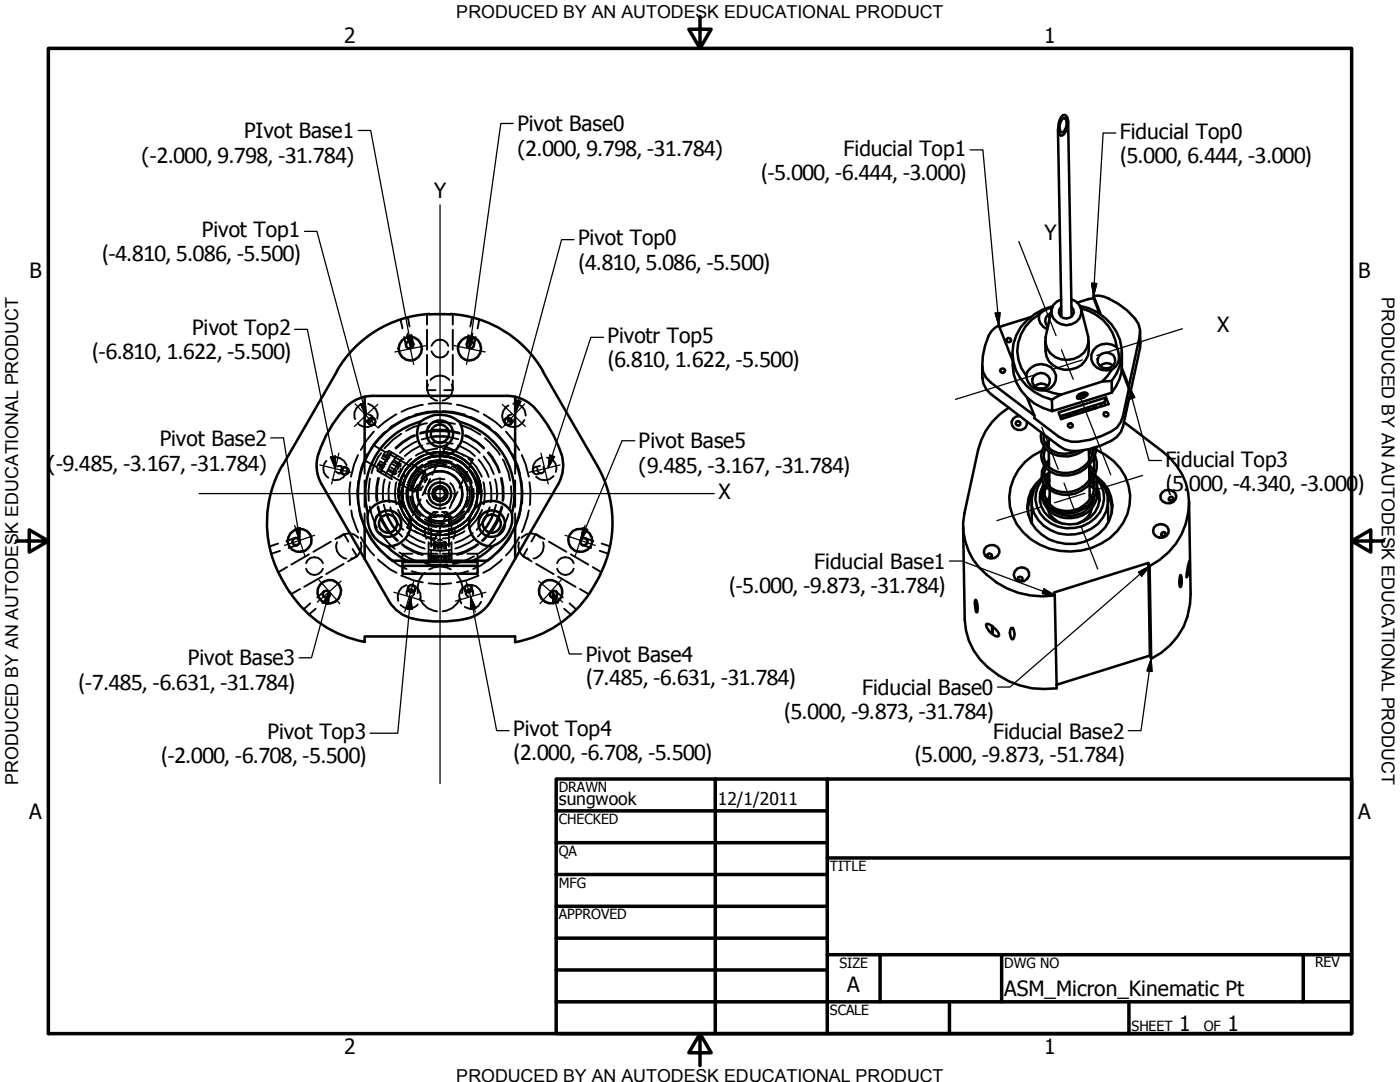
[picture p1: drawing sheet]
<svg xmlns="http://www.w3.org/2000/svg" width="279mm" height="216mm" viewBox="0 0 279 216" stroke-linecap="round" stroke-linejoin="round" font-family="sans-serif">
<!-- layer: Hidden (ANSI) -->
<g fill="none" stroke="#000" stroke-width=".38">
<path d="M79.9 63.8l.4 1.7M80.6 67.2l.4 1.8M81.4 63.4l.3 1.8M82.1 66.9l.4 1.7M85.2 75.9v2h1.7M85.2 62.7v2.1M85.2 65.8v4M85.2 70.8v4.1M85.4 76.7a2.49 2.49 0 0 0 1.8 3.2M85.9 75.8a2.42 2.42 0 0 1 3.8 0M86.1 69a1.75 1.75 0 0 1 1.7-1.2 1.75 1.75 0 0 1 1.7 1.2M86.1 70.1a1.75 1.75 0 0 0 1.7 1.3 1.75 1.75 0 0 0 1.7-1.3"/>
<path d="M87.7 62.6h.1M87.8 62.6h.1M90.2 76.7a2.38 2.38 0 0 1-1.9 3.2M90.4 75.9v2h-1.8M90.4 62.7v2.1M90.4 65.8v4M90.4 70.8v4.1M93.5 66.9l-.3 1.7M94.2 63.4l-.3 1.8M94.9 67.2l-.3 1.8M95.6 63.8l-.3 1.7M65.2 91.9a2.16 2.16 0 0 0 .3 3.4"/>
<path d="M66 91.4a2.44 2.44 0 0 1 3.2 1.4M67.1 94.1l.5 .3 .5-.2M67.3 93.1l.2-.1h.5l.3 .4M67.5 94.4l.4 .1M67.8 93h.4M68.3 94.6l.3 .1M68.6 93.2h.4M69.2 93.8a2.16 2.16 0 0 1-2.8 1.9M69.9 96.2l-.2 1.7 .1 2.9M71.4 90.8l-.7 1.8-.7 2.5M71.5 95.9l-.2 2.1 .1 2.5M72.5 80.6a2.26 2.26 0 0 0-1.6 3"/>
<path d="M72.8 91.9v2.7M72.8 95.9v5.3M72.8 91.9l2.1 1.2M72.9 83.4l-.1 .2 .2 .3 .5 .3M73 83.9l.2 .3M73.3 90.6l-1.1 2.4-.4 1.8M73.5 80.6a2.47 2.47 0 0 1 1.8 3M73.5 84.4l.2 .2M73.6 82.7l.5 .2 .2 .5M73.9 95.5l-.4 2.5 .1 1.9M74.1 82.9l.3 .2M74.5 83.4l.2 .2"/>
<path d="M74.5 88.8l2.1 1.2M74.6 86.1l-1.5 1.8-1.1 1.9M74.8 84.4a2.13 2.13 0 0 1-3.4 .1M75.3 93.7l.1 .3M75.4 94l2.8 1.6M75.4 95.4l-.3 1.8v2.1l.1 .7M75.4 92.7l1.1 .6M75.6 92.5l1.1 .6M75.6 95.4l-.3 1.7-.1 2.1 .2 .7M75.8 92.2l-.6 1v.2M75.8 92l1.2 .6M75.9 93.7l4.2 2.4"/>
<path d="M76.1 90.4l-.7 .8-1 2.2-.2 1M76.1 92.6l-.7 1.4M76.2 91.4l1.1 .6M76.5 90.9l1 .7M76.6 90.7l1.1 .6M76.8 95.6l-.3 1v3.1M76.9 86.2l-.6 .5-1.7 1.9-.6 1M77.2 90.2h-.4l-.5 1M77.6 94l1.1 .6M77.7 90l-.8 1.3M77.7 90l-.3 .1M77.7 90l2.8 1.6"/>
<path d="M77.7 90.6l4.2 2.4M77.8 96.2l-.3 1.5 .2 2.5M77.8 93.7l1.1 .7M78 93.3l1.1 .6M78.1 90.2l-1.8 2.9-.5 1.1M78.2 90.4l-.7 .9-1 1.9-.5 1.1M78.4 92.6l1.1 .7M78.6 92.2l1.2 .6 .1-.3v.5M78.8 91.9l1.1 .7M79.1 91.1l-1.2 1.7-.9 1.8M79.1 94l-.3 .4M79.1 82.7l-2.3 1.5-1.4 1.1"/>
<path d="M79.1 96.2a7.9 7.9 0 0 0 0 4.4M79.1 94.4l-.4 .3v-.1M79.6 97.5a8.4 8.4 0 0 0 .4 3.8M79.6 93l-.3 .7M79.6 99.9a7.9 7.9 0 0 0 1.6 3.5M79.6 97l-.1 1.9M79.6 97l.7-2.1a7.8 7.8 0 0 0-.7 4.4M79.7 96.8a7.4 7.4 0 0 0 .3 4.4M79.7 96.5l2.8 1.6M79.8 98.4l-.3 .1 .3 .1M79.9 95.9a7.5 7.5 0 0 0 0 5.1M79.9 93.5v.5l-.4 .2"/>
<path d="M80 98.4l.3 .1M80.1 91.7l-.7 .9-.9 1.6-.4 1M80.1 86.6l-1.6 1.1-1.8 1.8M80.1 97.9l.2 3.1-.4-1.1M80.3 98.5l-.3 .1M80.3 99l.2 1.4 .7 1.6 .8 1.3M80.3 99.3a7.3 7.3 0 0 0 1.8 4.1M80.3 97.6a7 7 0 0 0 .5 3.5M80.4 94.7l.2 .2M80.4 94.7h.2M80.4 94.7l-.6 1.9M80.4 97.3l-.1 1.4 .2 1.7 .5 1.1"/>
<path d="M80.4 94.8l-.8 2.2M80.4 94.9a6.8 6.8 0 0 0-.8 4.5M80.5 94.7l-.1 .3a7.1 7.1 0 0 0-.6 3.9M80.6 96.1a7.4 7.4 0 0 0 0 4.7 7.4 7.4 0 0 1 0-4.7zM80.7 95.9a7.8 7.8 0 0 0-.2 4.6M80.9 94.9l.2 .2-.3-.1M81.1 95.1l1-1.5a6.8 6.8 0 0 0-1.7 4.3M81.1 95.1l-.6 1.6M81.2 97.6a6.3 6.3 0 0 0 1 4.6M81.2 95.1a6.6 6.6 0 0 0-.7 4.6M81.2 94.9l-.6 1.3-.2 .9M81.2 96.7l2.1 1.2"/>
<path d="M81.5 93.1l-1.1 1.6M81.6 93a7.5 7.5 0 0 1 2.9-2.1l-1.3 .7-1.3 1-1 1.3zM81.7 83.2l-1.2 .6-2.7 1.6M81.9 99.1a5.9 5.9 0 0 0 2 3.9M81.9 93.9a6.7 6.7 0 0 0-1.6 4.2M82 92.5l2.8 1.7M82.1 91.6a7.2 7.2 0 0 0-2.6 3.5M82.2 99.1a5.3 5.3 0 0 0 2.3 3.9M82.3 99.1a5.1 5.1 0 0 0 2.3 3.8M82.3 98.2a4.7 4.7 0 0 0 1.6 4.2M82.4 93.1a7.8 7.8 0 0 0-2.1 3.7M82.5 92.1a8.4 8.4 0 0 0-2.6 3.7"/>
<path d="M82.8 87l-.7 .2-1.8 1.2-1.3 1.1M82.8 86.8l-.7 .3-1.8 1.1-1.4 1.1M83 93.7l2.1 1.2M83.1 92.6a6.3 6.3 0 0 0-2.5 3.6M83.1 98l-.6 .1M83.2 88.1l-1 .4-1.7 1.2-.7 .7M83.3 96.8l-.8 1.3M83.6 96.8a4.3 4.3 0 0 0 .5 4.3M83.8 94a5.5 5.5 0 0 0-1.9 3.9M83.9 99.6l-1.5 3.3M83.9 97.7l-.4 .2M83.9 97.2v.5"/>
<path d="M84.1 91.1a7.5 7.5 0 0 0-3.6 3.6M84.1 91.1a8.7 8.7 0 0 0-3.2 2.8M84.3 88.9l-.7 .2-1.6 .9-1.2 1M84.3 92.7a6.5 6.5 0 0 0-2.9 3.7M84.3 91v.1a8.3 8.3 0 0 0-3.2 2.7M84.4 80.8l-3.1 .8-1.2 .6M84.4 91.8a7.2 7.2 0 0 0-3.3 3.3M84.4 97l-.5 .7M84.4 96l-.5 .3v.5M84.5 95.5a4.4 4.4 0 0 0-1 4.2M84.5 91.8h-.2a7.4 7.4 0 0 0-3.1 3.1M84.5 94a5.3 5.3 0 0 0-2.3 3.9"/>
<path d="M84.5 90.9a8 8 0 0 0-3.5 2.9M84.6 94a5.1 5.1 0 0 0-2.3 3.9M84.8 94.2l-.7 1.2M84.8 94.2l.2 .4M85.1 95.1l.1 .5M85.2 99.8a2.9 2.9 0 0 0 3.7 1.5M85.2 84.5l-2.7 .7-1.5 .8M85.2 95.6l-.4 .7M85.2 95.6l-.4 .2M85.3 93.6a5.1 5.1 0 0 0-2.8 3.5M85.4 92.2a6.5 6.5 0 0 1 4.8 0M85.5 91.4l-1.4 .5-1.4 1.1-1 1.1"/>
<path d="M85.5 91.3a7.4 7.4 0 0 0-3.7 2.7M85.5 80.6l1-.1 3.5 .1M85.5 93.5a5.3 5.3 0 0 1 4.5 0M85.5 93.4a5.3 5.3 0 0 1 4.5 0M85.6 90.5a8.9 8.9 0 0 1 4.6 .1M85.8 91.2a6.7 6.7 0 0 0-3.1 1.8M85.9 95.6l-1.6 3.2M86 86l-2.2 .6M86.1 85.9l-2.2 .5M86.1 87.2l-2 .5M86.3 84.3l.8-.1 2.4 .1 1.3 .3M86.4 93.2a5.5 5.5 0 0 1 4.4 .7"/>
<path d="M86.6 91.1a7.5 7.5 0 0 1 7.9 4M86.7 91.1a7.1 7.1 0 0 0-4.1 1.9M87.2 88.2l-2 .3M87.2 82l-1.9 .2-2.6 .6M87.2 89.5a7.7 7.7 0 0 0-4.2 1.4M87.2 91.1a7.4 7.4 0 0 0-4.3 1.7M87.2 90.9a7.5 7.5 0 0 0-4 1.5M87.7 90.2a8 8 0 0 0-4.3 1.2M87.7 90.7l.1 .2 .1-.2M87.8 91a7.1 7.1 0 0 1 4.3 1.3M87.8 90.2l2.6 .4-1.9-.4M87.8 90.2h-1a8.6 8.6 0 0 0-4.6 2.2"/>
<path d="M87.8 90.9l-2.3 .4M87.8 90.9l1.5 .2 .8 .3zM87.8 90.2l-.1 .2M87.8 90.2l.1 .2M87.8 90.2l-2.6 .4M87.8 90.9l-2.3 .5M87.8 90.9l-1.5 .2-.8 .3M87.8 90.2l2.3 .4M87.8 90.2l-2.3 .4M87.8 91.5l-1.6 3.2M88.1 90.9a6.4 6.4 0 0 0-4.2 1.1M88.2 94a4.6 4.6 0 0 0-4 1.8"/>
<path d="M88.3 90.9a7.6 7.6 0 0 1 4 1.6M88.3 90.7l.1 .3 .1-.3M88.4 82l2 .2 2.4 .6M88.4 89.5a7.8 7.8 0 0 1 4.2 1.4M88.4 91.1a6.9 6.9 0 0 1 4.2 1.7M88.4 88.2l2 .3M88.5 90.2l-.2 .2M88.5 90.2v.3M88.5 90.2l-2 .1M88.7 95.6a2.92 2.92 0 0 0-3.9 2.9M88.8 90.2l1.6 .4 1.4 .6 1.1 .7M89.1 92.6a5.8 5.8 0 0 0-4.3 .7"/>
<path d="M89.2 91.1l1.4 .3 1.5 .7 1 .9M89.3 94.2a4.3 4.3 0 0 1 2.9 3.3M89.5 85.9l2.2 .5M89.5 90.4a7.2 7.2 0 0 0-4.3 .3M89.5 87.2l1.9 .4M89.5 86l2.3 .6M89.6 94.4a4.2 4.2 0 0 0-4.3 .4M89.6 90.4a8.3 8.3 0 0 0-4.3 .2M89.9 96.4a2.76 2.76 0 0 1 .2 3.9M90.1 91.3a8.1 8.1 0 0 0-3.5-.2 7.6 7.6 0 0 1 4.5 .6M90.2 93a5.6 5.6 0 0 1 3.1 3.1M90.5 90.7a8.1 8.1 0 0 1 3.5 2.5"/>
<path d="M90.6 95a4.2 4.2 0 0 1 1.6 3.9M90.6 90.7h.1a9.1 9.1 0 0 1 3.4 2.5M90.9 91.6a7.9 7.9 0 0 1 2.8 2.3M91.1 94a5.2 5.2 0 0 1 2.2 3.9M91.1 94a5.3 5.3 0 0 1 2.2 3.9M91.1 90.1l-2.1-1-.8 1.6M91.2 80.8l3 .8 1.3 .6M91.2 90.9l1.2 .7 1.3 1 1 1.3M91.2 92.7a6 6 0 0 1 3 3.7M91.2 91a6.5 6.5 0 0 1 3.1 2.3M91.2 90.9a7.8 7.8 0 0 1 3.5 3M91.3 98.2l-1.6 3.2"/>
<path d="M91.4 88.9l2.2 1.1 1.2 1M91.6 91.1a8.3 8.3 0 0 1 3.6 3.6M91.7 94.6a4.9 4.9 0 0 1 1.6 4.1M91.9 84.8l2.1 .8 1.9 1.1M92.1 92.3a6.8 6.8 0 0 1 2.8 3.6M92.2 92.4l1.1 1 1 1.3 .6 1.4M92.2 90.6l2.2 1.1-.8 1.6M92.3 98.6a4.2 4.2 0 0 1-2.2 3.8M92.4 88.1l.9 .4 1.8 1.2 .7 .7M92.8 87l.7 .2 1.7 1.1 1.4 1.2M92.8 86.8l2.5 1.4 1.3 1.1M93 93.1l1.4 1.8"/>
<path d="M93.1 99.9a4.7 4.7 0 0 1-2.8 3.5M93.1 93.2l.6 .6 .7 1.1M93.2 94.1l-1.5 3.2M93.3 99.1a5.2 5.2 0 0 1-2.2 3.8M93.3 99.1a5.3 5.3 0 0 1-2.2 3.9M93.5 91.6a7.9 7.9 0 0 1 2.6 3.5M93.5 93.6a7.3 7.3 0 0 1 1.7 4.3M93.6 97.2a5.1 5.1 0 0 1-.5 4M93.7 92.7l1.4 1.8M93.9 93.8a7.8 7.8 0 0 1 1.7 3.9M93.9 83.2l1.3 .6 2.7 1.6M94.2 94.6l.8 1.5"/>
<path d="M94.4 94.9l.2 .4M94.5 97.5a6.7 6.7 0 0 1-1.1 4.7M94.7 94.1a7.5 7.5 0 0 1 1.1 4.2M94.7 94l.7 1.1 .3 .8M94.8 95.8l.2 .3h.2M94.9 94.2l.8 1.7M94.9 96.1l.3 .9 .1 1.5M94.9 96.1a7.4 7.4 0 0 1 0 4.7l.3-.9 .1-1.4M95 96.1l.3 1.4v.9M95.2 97.3a7.1 7.1 0 0 1-.8 4.6M95.2 97a7.1 7.1 0 0 1-.5 4.5M95.2 96.1h-.2"/>
<path d="M95.2 99l-.1 1.4-.7 1.6-.9 1.3M95.2 99.6a7.1 7.1 0 0 1-1.9 4M95.2 94.9a7.4 7.4 0 0 1 .8 4.5 7.6 7.6 0 0 0-.7-4.5M95.3 98.5l.3 .1M95.5 91.7l1.7 2.5 .3 1M95.6 98.4l-.3 .1M95.6 95.9a7.5 7.5 0 0 1 0 5.1M95.7 95.9l-.2 .2M95.7 95.9l.4 2.2M95.7 95.9l-.3 .1M95.9 98.4l.2 .1-.2 .1M96.1 99.3l-.8 2.8-.8 1.3"/>
<path d="M96.5 96.2a8.8 8.8 0 0 1 0 4.4M96.5 82.7l2.4 1.5 1.2 1.1M96.5 91.1l1.2 1.7 .9 1.8M96.8 87.4l1 .9 1.6 1.8 .4 .6M97.3 90.4l1.9 2.7 .4 1.2M97.5 90.2l.8 1 1 1.8 .5 1.2M97.8 96.2l.2 1.5-.1 2.5M98.7 86.2l.6 .5 2.4 2.9M98.8 95.6l.3 1 .2 2.1-.2 1M99.9 95.4l.4 1.7v2.8M100.1 95.4l.4 1.7v2.2l-.1 .6M100.3 91.7l1.2 2.6 .3 1.6"/>
<path d="M101 86.1l1.5 1.8 1.1 1.9M101.1 83.4l-.3 .2M101.5 80.9a2.26 2.26 0 0 0-.9 3.3M101.5 82.9l-.2 .2M102 97l.1 1.9-.4 2.6M102 82.7l-.5 .2-.2 .5M102.2 84.4l-.3 .2M102.2 90.6l1.2 2.4 .4 1.8M102.4 80.6a2.2 2.2 0 0 1 2.5 2.3M102.6 83.9l-.2 .3M102.7 83.4l-.1 .5-.4 .3M102.8 91.9v2.7"/>
<path d="M102.8 95.9v5.3M104.1 95.9l.2 2.1-.1 2.5M104.1 90.8l.8 1.8 .6 2.5M104.6 83.8a2.32 2.32 0 0 1-3.3 1.1M105.7 96.2l.2 1.7-.2 2.9M107.2 93.1l-.3 .1M107.3 93.5v.5l.3 .4h.5M107.3 93.2h-.6l-.3 .4-.1 .5 .3 .4 .5 .2 .5-.3M107.5 94.6h-.2M107.8 93h-.4M108.1 91.3a2.27 2.27 0 0 0-1.6 3M108.1 94.4l-.3 .1"/>
<path d="M108.5 93.2l.1 .5-.1 .5-.4 .2M109.2 91.3a2.09 2.09 0 0 1 1.7 2.9M110.5 95a2.38 2.38 0 0 1-3.5 .1M55.5 108.5l-1.7 .5M55.9 109.9l-1.7 .6M56.7 116.3v.1M56.8 116.5h.1M57.3 113.2l-1.7 1M58.8 107.4l-1.7 .5M59.3 108.8l-1.7 .5M59.9 117.5l-1.8 1.1M61.1 112.4a1.78 1.78 0 0 1 1.7-1.2 1.78 1.78 0 0 1 1.7 1.2"/>
<path d="M61.1 113.5a1.75 1.75 0 0 0 1.7 1.2 1.75 1.75 0 0 0 1.7-1.2M61.7 110.6l-3.5 2M64.3 115.1l-3.6 2M64.6 118l-1.3 1.2M65.6 119.1l-1.3 1.2M66 108.1l-3.5 2M66.9 107.6l1.7-1 .9 1.5M67.2 108.2a2.38 2.38 0 0 0 1.9 3.2M67.8 107.3a2.42 2.42 0 0 1 3.7 0M68.6 112.5l-3.5 2.1M70.1 101.9l.2 1.2 1.2 3.1M70.4 109.5l.8 1.5-1.7 1"/>
<path d="M71.6 101.6l.3 1.5 1.2 2.8M72 107.2l1.9 2.8 .8 .8M72 108.2a2.47 2.47 0 0 1-1.9 3.2M72.8 102.4v2.7M73.7 106.9l.4 .8 2.4 2.7M73.8 101.1l.4 1.6 1 2.6M75.4 101.2l.6 2.2M75.4 111.6l2.5 2 1.2 .7M75.5 101l.6 2.3M75.8 106.2l2 2.4 1 .9M76.6 100.7l.6 2M77.3 111.2l2.3 1.6 1.6 .7"/>
<path d="M77.7 106.2l1.5 1.7M77.9 106.2l1.5 1.7M77.9 101.2l.7 1.9M78.9 105.6l1.4 1.5M79.2 104.1l1.3 1.6M79.4 101.7a8.3 8.3 0 0 0 2.6 3.6M79.7 110.2l2 1.2 2.1 .8M79.8 100.5a7.9 7.9 0 0 0 2.2 4 7.8 7.8 0 0 1-2.2-4M80.1 114.9l2.5 .9 1.8 .4M80.2 108.6l.6 .6 1.8 1 1.7 .5M80.3 108.6l2.4 1.4 1.7 .6M80.3 111.6v.5"/>
<path d="M80.4 102.2l1.1 1.7M80.7 100.8l.6 1.4 1 1.4 1.1 1M81 101.6a6.9 6.9 0 0 0 2.9 3.4M81.1 107.7l.8 .6 1.9 .9 1 .3M81.2 116.8a2.38 2.38 0 0 0-1.7 3.1M81.3 106.4l.4 .4 1.6 1 1.5 .5M81.3 117.8l-.1 .3M81.4 117.2l-.1 .3M81.5 117.7l-.3 .4 .1 .6M81.5 103.9a8.1 8.1 0 0 0 5.7 2.8M81.5 102.5a6.8 6.8 0 0 0 3.1 2.9M81.6 103.6l-.1 .3"/>
<path d="M81.7 103.8l-.2 .1M81.8 104.1a7.6 7.6 0 0 0 3.2 2.1M81.9 103.5l.1-.1-.1 .2M82 103.7l-.8 1.6 2.2 1.1M82.1 116.8a2.2 2.2 0 0 1 1.7 2.9M82.2 114l2.2 .6M82.3 110.5h-2v.6M82.6 118v.6l-.2 .3h-.2M82.7 118.2l-.1 .4M82.9 104.1l1.9 1.3v1.1l.3 1M82.9 106a8.5 8.5 0 0 0 4.3 1.4M82.9 105.2a8.6 8.6 0 0 0 4.3 1.5"/>
<path d="M82.9 117.7l-.1 .3M82.9 104.2a7.3 7.3 0 0 0 4.2 1.8M83 103.1a5.9 5.9 0 0 0 4.2 2.1M83.3 110.5h4M83.4 104.6a6.9 6.9 0 0 1-2.3-2.7 7.2 7.2 0 0 0 3.3 3.3M83.4 105.5a6.8 6.8 0 0 1-2.9-3.3 7.5 7.5 0 0 0 3.6 3.7M83.8 119.4a4.1 4.1 0 0 0 3.4 2.6M83.8 105.7a7.1 7.1 0 0 0 3.7 1M83.9 100.7a3.9 3.9 0 0 0 3.7 2.2M84.1 105a6.5 6.5 0 0 0 3.4 1M84.5 105.2a6.5 6.5 0 0 0 4.5 .7M84.5 106a7 7 0 0 0 4.3 .7"/>
<path d="M84.8 114.3a4.2 4.2 0 0 0-1.4 4.1M84.8 103.6a6 6 0 0 0 4 .8M84.8 112.4l1.4 .3 2.3 .1 .8-.2M84.8 101.9a4.6 4.6 0 0 0 4.3 .9M84.8 103.1a5.3 5.3 0 0 0 4.4 .7M85 105.5a6.6 6.6 0 0 0 4.5 .3M85.2 106.4a7.7 7.7 0 0 0 5.2 0M85.5 111l1.2 .2h2.1l1.3-.2M85.5 110.8l1.2 .2h2.1l1.2-.2M85.5 103.5a5.3 5.3 0 0 0 4.5 0M85.5 103.6a5.3 5.3 0 0 0 4.5 0M85.5 116.4l2.3 .2 2.2-.2"/>
<path d="M85.5 111.5h1.6M85.5 111.5l.2 .1M85.5 103.2h1.6M85.5 103.2v3.4M85.5 108.2v3.3M85.7 113.6a4.4 4.4 0 0 1 4.3 0M85.7 109.7l2.1 .2 2.1-.2M85.7 105.7l2.2 .4v.2l-.1-.2M85.8 108.4a3 3 0 0 0 4 0M85.8 108.5l1.1 .2h1.8l1.2-.2M85.8 111.8l.1 .1M85.9 102.9l-.4 .3"/>
<path d="M85.9 106.5l2 .2M86 102.7v1.8M86 105.4v3.7M86 110v1.9M86.6 102.2h.8M86.6 102.2l-.4 .4M86.6 102.2l.3 .2M86.6 108.3v1.2M86.6 110.8v1.3M86.9 108.3v1.2M86.9 110.8v1.3M87 108.1l-.4 .2h.3"/>
<path d="M87.2 108.3h.7M87.4 106.3l-.8 1.6-2.1-1M87.4 107.8l.4-.2 .4 .2M87.4 102.7l.4 .2 .4-.2M87.4 108.3v1.2M87.4 110.8v1.3M87.7 106.6l.2 .1M87.8 106l-.1 .3M87.9 106.5v.2M88.1 108.3v1.2M88.1 110.8v1.3M88.2 102.2h.8"/>
<path d="M88.3 108.3h.5M88.3 106.7a7.5 7.5 0 0 0 4.3-1.5 7.5 7.5 0 0 1-4.2 1.5M88.3 110.5h4M88.6 111.5h1.5M88.6 103.2h1.5M88.6 108.3v1.2M88.6 110.8v1.3M88.6 108.1l.4 .2M88.9 108.3h.1M89 102.2l.4 .4M89 108.3v1.2M89 110.8v1.3"/>
<path d="M89 102.2l-.4 .2M89.3 102.2l-1.5 3.3M89.6 102.7v1.8M89.6 105.4v3.7M89.6 110v1.9M89.7 102.9l.4 .3M89.9 111.8l-.2 .1M90.1 105.7l-1.7 .3M90.1 105.6l-.8 .3-1.5 .1M90.1 105.6a6.3 6.3 0 0 1-4.6 0l.9 .3 1.4 .1M90.1 111.5l-.1 .1M90.1 103.2v3.4"/>
<path d="M90.1 108.2v3.3M90.2 106.2l.2 .2M90.3 105.9l-.2-.2v.2M90.4 106.1v.3M90.4 106.4l-1.9 .3M90.9 114.3a4.4 4.4 0 0 1 1.3 4.1M91.9 119.4a4.3 4.3 0 0 1-3.6 2.6M92 100a4.6 4.6 0 0 1-3.2 2.9M92.5 104.4a6.9 6.9 0 0 1-4.3 1.6M92.6 103.1a6 6 0 0 1-4.2 2.1M92.6 102l-.7 .9-1.1 .8-1.1 .5M92.7 104.1l-.4 .4-1.6 .9 .1 1.1-.3 1"/>
<path d="M92.7 106a8 8 0 0 1-4.3 1.4M92.7 117.7l.1 .3M92.8 117a2.21 2.21 0 0 0-.7 3.4M92.9 118.2l.1 .4M93 118v.6l.2 .3h.2M93.3 110.5h2v.6M93.4 114l-2.2 .6M93.7 116.7a2.27 2.27 0 0 1 2.5 2.4M93.7 104.3a8.3 8.3 0 0 1-3.8 2.2M93.9 102.9l-1 1.1-1.4 1-1.4 .6M94.1 102.6a7 7 0 0 1-3.5 2.9M94.2 117.7l.2 .4-.1 .6"/>
<path d="M94.2 117.2v.3M94.4 106.4l-2.1 1.4-1.5 .5M94.4 117.8v.3M94.5 107.7l-.8 .6-2.8 1.2M94.5 101.9a6.5 6.5 0 0 1-3.3 3.3M94.6 111l-1.5 .8-2.7 .7M95.2 102.2a8.3 8.3 0 0 1-3.6 3.7M95.2 108.6l-2.4 1.4-1.6 .6M95.3 111.6v.5M95.4 108.6l-.6 .6-1.8 1-1.8 .5M95.5 114.9l-2.5 .9-1.8 .4M95.8 100.5a7.8 7.8 0 0 1-2.3 4 7.8 7.8 0 0 0 2.3-4z"/>
<path d="M96.2 101.7a9.2 9.2 0 0 1-2.6 3.6M96.4 104.1l-1.3 1.6M96.8 105.6l-1.4 1.5M97.7 106.2l-1.6 1.7M97.7 101.2l-.7 1.9M97.9 106.2l-1.6 1.7M98.3 111.2l-2.4 1.6-1.5 .7M98.9 107.5l-1.7 1.8-1.6 1.1M99 100.7l-.6 2M100.1 101l-.7 2.2M100.1 111.6l-2.3 2-1.3 .7M100.3 101.2l-.7 2.2"/>
<path d="M101.5 102.6l-.3 1-1.1 2.1-.6 .9M102 106.9l-.5 .8-1.6 2-.8 .7M102.8 102.4v2.7M103.6 108.2a2.47 2.47 0 0 0 1.9 3.2M103.6 107.2l-1.9 2.8-.7 .8M103.9 101.6l-.3 1.5-1 2.8M104.1 107.3a2.49 2.49 0 0 1 3.8 0M105.2 109.5l-.8 1.5 1.7 1M105.5 101.9l-.2 1.2-1.2 3.1M107 112.5l3.5 2.1M108.4 108.2a2.47 2.47 0 0 1-1.9 3.2M108.6 107.6l-1.7-1-.9 1.5"/>
<path d="M109.5 108.1l3.5 2M110 119.1l1.3 1.2M111 118l1.3 1.2M111.2 112.4a1.73 1.73 0 0 1 1.6-1.2 1.73 1.73 0 0 1 1.7 1.2M111.2 113.5a1.71 1.71 0 0 0 1.6 1.2 1.71 1.71 0 0 0 1.7-1.2M111.4 115.1l3.5 2M113.9 110.6l3.5 2M115.8 117.5l1.7 1.1M116.3 108.8l1.7 .5M116.8 107.4l1.6 .5M118.3 113.2l1.7 1M118.8 116.5h.1"/>
<path d="M118.9 116.3v.1M119.7 109.9l1.7 .6M120.1 108.5l1.7 .5M61.9 120.4l-1.3 1.2M63 121.5l-1.3 1.1M83.4 120.6a2.23 2.23 0 0 1-3.5 .1M96 120.1a2.21 2.21 0 0 1-3.2 1M112.6 121.5l1.3 1.1M113.7 120.4l1.3 1.2"/>
</g>
<!-- layer: Visible (ANSI) -->
<g fill="none" stroke="#000" stroke-width=".51">
<path d="M211.1 25.7l.7 37.5M211.8 23.4l.4-.4 .3-.1a1.63 1.63 0 0 1 .6 2 2.91 2.91 0 0 1-1.1 2.2l-.4-.1a2.26 2.26 0 0 1-.3-2.3zM212.2 23.6h.3a2.34 2.34 0 0 1-.3 2.8h-.3a1.99 1.99 0 0 1 .3-2.8zM213.2 24.3l.7 38.9M213.8 59.7a2.57 2.57 0 0 1 2 2.5 2.57 2.57 0 0 1-1.9 2.5 2.93 2.93 0 0 1-4-2.9l.3-.9 .7-.7 .9-.4M218.2 59.1a6.7 6.7 0 0 1 5 1.5l1.8 1.4 1.5 1.6 .7 1 .3 1.2v1.3l-2.2 9.9M218.2 59.5l1.3 3.1M218.2 59.5l-1 .2-2.2 .7M218.2 59.1l1.5 3.7M218.2 59.1v.4M67.2 74.1l-10.8 18.8M72.8 79.2v12.7"/>
<path d="M72.8 79.2a8.4 8.4 0 0 0-5.4 3.9 25.5 25.5 0 0 0-3.8 7.5M74.4 79h26.8M74.4 79l-1.6 .2M85.7 62.6a22.9 22.9 0 0 0-18.5 11.5M85.7 62.7h4.2M89.9 62.7a22.9 22.9 0 0 1 18.5 11.4M101.2 79a7.5 7.5 0 0 1 5.6 2.5M102.8 79.2v12.7M108.3 74.1l10.9 18.8a22.8 22.8 0 0 1 .6 21.6M199.7 73.7l.7-.1 .2 .3-.1 .3-.3 .2-.4-.1-.2-.3zM200.9 67.7l.3-.3 .3 .1 .3 .3-.1 .3-.2 .2h-.4l-.2-.3zM202.1 71.9l-2.8-7a5.4 5.4 0 0 0-2.7 4.1l-.4 2-.2 2.1 .2 1.2 .6 1.1 .9 .9 8.7 6.6"/>
<path d="M202.1 70.6v2.4a9.8 9.8 0 0 0 7.9 9M204.8 74.9a3.3 3.3 0 0 0 3.9 3l1.5 .5 1.6 .3M204.8 74.9a3.1 3.1 0 0 1 3-2.3 3.1 3.1 0 0 1 3 2.3 2.74 2.74 0 0 1-2.1 3M205.6 63.3l-6.1 2M206.3 75.1a1.78 1.78 0 0 1 2.1-.6 1.78 1.78 0 0 1 1.1 1.8 1.79 1.79 0 0 1-2 1.3 1.79 1.79 0 0 1-1.5-1.9zM207.4 62.7a8.1 8.1 0 0 0-2.6 12.2M207.4 62.7a2.52 2.52 0 0 0 1.6 3M207.5 77.5h.6M209.1 77a1.92 1.92 0 0 0-2.7 .1M209.2 64.9l-.2 .1M209.7 62.5a1.55 1.55 0 0 0-.5 2.7M210 61.3a5.1 5.1 0 0 0-2.6 1.4"/>
<path d="M210.1 61.1a10.1 10.1 0 0 0-8 9.3 9.8 9.8 0 0 0 7.8 9.4M211.8 78.7l-1.9 1.1M211.8 61.2a1.4 1.4 0 0 0-.1 1.9 1.4 1.4 0 0 0 1.9 .3 1.24 1.24 0 0 0 .2-2.2M214.9 79.1a1.86 1.86 0 0 1 2-.7l.1 .3a2.06 2.06 0 0 1-1.8 .9l-.3-.2zM215 79.5h.1M215.2 79.1l.6-.5 .7-.1 .2 .3-.5 .4-.7 .2zM215.3 79l.2 .4M215.5 61a9.8 9.8 0 0 1 8.3 10.2l-.3 1.7-.7 1.6-.9 1.5M215.7 61.5a9.1 9.1 0 0 1 7.2 7.8M215.8 61.7l1.4 5.5a4 4 0 0 1-4.2 4.6 4 4 0 0 1-4.3-4.5l1.2-5.6M216 78.6l.2 .6M217 78.7v.1"/>
<path d="M217.2 67.9a4.5 4.5 0 0 1-2.4 5.5 4.4 4.4 0 0 1-5.9-2.3l-.2-1.1-.1-1.9M218.5 62.1l.3 .1M219.4 71a1.85 1.85 0 0 1 3.1 .5 1.73 1.73 0 0 1-1.6 2 1.73 1.73 0 0 1-1.8-1.9zM220 76.1l-8.2 2.6M220.5 73.5h.6M220.7 79.3l-9.4 3 .5 1.3 9.4-3-.5-1.3-.3 1-8.8 2.8M221.9 76v2.4l-11.9 3.6-.1-2.2M221.9 76l-1.9 .1M221.9 73.8l-.9 1.2-1 1.1M222.1 73a1.84 1.84 0 0 0-2.6 0M222.9 69.3a3.5 3.5 0 0 1-.5 4.1l-.5 .4M222.9 69.3a3.2 3.2 0 0 0-5.1 1.5 2.96 2.96 0 0 0 4.1 3"/>
<path d="M223.8 73.8l1.5 3.7M223.9 70.2v2.4a8.5 8.5 0 0 1-2 5.8M223.9 73.5l1.4 3.5M225.3 77.5l-1.2 5.6-.5 1.2-.7 1a15.4 15.4 0 0 1-9.1 2.8l-1.3-.3-1.2-.7-4.9-3.7v-.5l-1.4-3.5M225.3 77v.5M227.5 66.2v3.2l-3.3 15.6-.5 1.2-.8 1a15.4 15.4 0 0 1-9.1 2.8l-1.3-.3-1.2-.7-13.5-10.3a5.6 5.6 0 0 1-1.8-5.7M56.3 92.9a22.9 22.9 0 0 0-.6 21.7M63.6 90.5a7.5 7.5 0 0 0 .6 6.1l13.4 23.3a8.2 8.2 0 0 0 7 3.9 22.6 22.6 0 0 0 9.9-.8 7.5 7.5 0 0 0 3.5-3.1l4.8-8.4M68.3 93.4l.1 .5-.3 .3M74.3 83.4l-.1 .4-.3 .3-.4 .1M83.9 84.1a14.9 14.9 0 0 0-10.5 18.3 6 6 0 0 0 3.9 6.6 4.5 4.5 0 0 0 4.1-6.8 4.5 4.5 0 0 0-8 .2M83.9 84.1a6 6 0 0 1 7.7 0 4.5 4.5 0 0 1-3.8 7 4.5 4.5 0 0 1-3.9-7z"/>
<path d="M88.4 88.3h-1.2M89.4 85.9l-1.6-.1-1.7 .1M89.5 87.2l-1.7-.1-1.7 .1M89.5 86.1l-1.7-.1-1.7 .1M91.6 84.1a14.9 14.9 0 0 1 10.6 18.3 6.1 6.1 0 0 1-3.8 6.6M101.3 83.4l.1 .4 .3 .3 .5 .1M106.8 81.5a25.5 25.5 0 0 1 5.2 9.1M111.4 96.6l-8.6 14.9M112 90.5a7.5 7.5 0 0 1-.6 6.1M201.3 81.3a13.6 13.6 0 0 0-6.1 8.5l-2.7 12.6a12.7 12.7 0 0 0 4.3 12.2 16.4 16.4 0 0 0 13.7 4.2M202.8 84.1l.5-.1 .3 .3v.3l-.3 .4-.4-.2-.2-.3zM203.5 83a1.41 1.41 0 0 0-1.6 1.2 1.41 1.41 0 0 0 1.2 1.6 1.4 1.4 0 0 0 1.8-1.7"/>
<path d="M206.1 98.4l-.6 1.3-.3 1.5v1.4M206.2 97.9l-.6 1.2-.4 1.2-.2 1.2M207.8 86.3a4 4 0 0 0 3.9 4.7 6.4 6.4 0 0 0 4.6-1.1M208 98.7l-.5 1.4M208 97.5l.2-.2 .3 .3M208 97.5a4.3 4.3 0 0 0 2.7 4.5l.2-.4a3.8 3.8 0 0 1-2.4-4M208.1 97.1a5 5 0 0 0 2.5 6.9 6.3 6.3 0 0 0 8.5-3l.4-1.3-.1-1.3-.5-1.2M208.3 86.7a3.7 3.7 0 0 0 4.2 3.9l1.2-.2 1.3-.4M208.3 96.5l-.3 1M208.3 89a3.8 3.8 0 0 0 2.6 5.7 6.2 6.2 0 0 0 7.9-5.5M208.7 97l-.2 .6M208.7 97.1l-.2 1.3"/>
<path d="M208.7 89.5l-.1 .1M208.9 97.3l-.4 .5M209.3 87.4v2M209.3 90l.1 3.2M209.3 88.6l-.3 .4M209.3 88l-.6 .6M209.4 93.9v3.2M209.4 92.5l-.4 .4M209.4 91.8l-.7 .7M209.4 94.3l-1 .6M209.4 94.5l-1 .7M209.4 96.8l-.1 .2"/>
<path d="M209.4 95.6l-.5 .8M209.4 94.9l-.8 1M209.4 95.9l-.4 .7M209.5 99l-.5 1.1M209.5 97.7v2.9M211.7 83.4h.8M213.2 84.6l.4-.1 .3 .1 .2 .3-.1 .3-.4 .1-.3-.1-.2-.3zM216 81.7a5.9 5.9 0 0 1-3.9 1.2M217.1 81.3l-1.1 1M217.2 81.3v.6M217.2 81.3l.5 .5M217.4 94.1l.6 .4"/>
<path d="M217.4 92.8v3M217.4 93.5l.7 1.1M217.4 94.3l.6 .4M217.4 96.7l1 .9M217.4 96.6l.1 3M217.4 95.6l.1 .1M217.4 94.9l.3 .3M217.4 92.7l.8 1.2M217.5 98.8l.2 .5M217.8 96.1l.4 .7 .2 .7M217.8 89.5l.4 .6M217.9 99.9l.1 .5"/>
<path d="M218 89.5h.3M218 90.8l-.7-1.1 .1 2.2M218.1 95.7l.3 .6M218.2 81v.6M218.2 91.5a5.6 5.6 0 0 1-2.2 5.7 5.6 5.6 0 0 1-6.2 .2 3.1 3.1 0 0 1-1.1-4.1M218.3 89.3a5.6 5.6 0 0 1-8.9 4 3.1 3.1 0 0 1-.7-3.8M218.3 95.3a5.2 5.2 0 0 1-1.8 5.4M218.4 99a5 5 0 0 1-5.5 3.9 5.1 5.1 0 0 1-3.2-1.4M218.5 90.8a6 6 0 0 1-2 6.7 6 6 0 0 1-7 .3 3.5 3.5 0 0 1-1.1-4.9M218.6 94.6a5.7 5.7 0 0 1-1.8 6.6M218.7 80.8v.7M218.8 95a6.4 6.4 0 0 1 2.2 6.4 6.4 6.4 0 0 1-4.8 4.8 7.7 7.7 0 0 1-10.3-5.2 6.7 6.7 0 0 1 2-5.6 7.1 7.1 0 0 0 1.5 12.2 9 9 0 0 0 12-3.7 7.1 7.1 0 0 0-2.5-8.7"/>
<path d="M218.8 89.7a10.5 10.5 0 0 1 6.6 11.1 11.6 11.6 0 0 1-11.8 9.2 11.6 11.6 0 0 1-12.1-8.9 10.5 10.5 0 0 1 6.5-11.2M218.9 95.6a5.8 5.8 0 0 1-3 9.4 6.8 6.8 0 0 1-9.3-5.3l.2-1.4 .4-1.3 .8-1.3M218.9 97.5a5 5 0 0 1-5 5.9 5.2 5.2 0 0 1-5.9-5M219 98.6l.5 1.3M219.4 80.6l.7 .4M220.4 82.3l.4-.1 .3 .2 .1 .3-.2 .4h-.3l-.4-.2-.1-.3zM220.4 80.3l.2 .5M220.7 97.7l.7 1.1 .4 1.2 .2 1.2M220.9 98.1l.6 1.3 .4 1.4v1.5M221.1 99.8l.1 4.4M224.3 84.2l7.7 5.9a13.3 13.3 0 0 1-.5 21.6l-2.1 1.3M231.9 98.3a1.66 1.66 0 0 1 2.9 .6 1.66 1.66 0 0 1-1.4 1.5 1.66 1.66 0 0 1-1.8-.8v-.7z"/>
<path d="M233.5 99.2l.4-.1 .3 .3-.1 .4-.4 .1-.4-.1-.1-.3zM55.8 114.6l2 3.6M57.9 118.2a22.8 22.8 0 0 0 14.9 9.9v-1.1h30v1.1M63.9 116.6a2.34 2.34 0 0 1 3.9 .3 2.34 2.34 0 0 1-1.8 3.5 2.29 2.29 0 0 1-2.4-1.1 2.29 2.29 0 0 1 .3-2.7zM72.8 105.1v6.4M76 103.4l.8 1.5 .9 1.4M76.1 103.3l.8 1.5 .9 1.5M77.2 102.7l.7 1.5 1 1.4M77.3 109l1.6 1.4 2.4 1.5M78.4 111.9h2.9M78.6 103.1l.6 1M80.3 112.1h15v2.4h-15z"/>
<path d="M80.3 112.9h15M81.3 111.9h16M81.5 117.7l.4-.1 .4 .1 .3 .3M85.9 111.9l.2 .2h3.4l.2-.2M94.2 117.7l-.5-.1-.4 .1-.3 .3M96.9 103.1l-.5 1M97.2 111.9a16.4 16.4 0 0 0 2.8-24.3 16.4 16.4 0 0 0-24.4 0 16.4 16.4 0 0 0 2.8 24.3M98.4 102.7l-.7 1.5-1 1.4M99.4 103.2l-.7 1.6-1 1.4M99.6 103.4l-.8 1.5-.9 1.4M102.2 102.4a4.5 4.5 0 0 0-8-.2 4.5 4.5 0 0 0 4.1 6.8l-2.1 1.8-1.9 1.1M102.8 105.1v6.4"/>
<path d="M108.4 116.2a2.35 2.35 0 0 1 3.7 1.2 2.35 2.35 0 0 1-2.4 3 2.39 2.39 0 0 1-2-1.7 2.39 2.39 0 0 1 .7-2.5zM114.3 106a2.34 2.34 0 0 1 3.5 .7 2.34 2.34 0 0 1-1.3 3.3 2.35 2.35 0 0 1-2.8-1.1 2.35 2.35 0 0 1 .6-2.9zM117.8 118.2a22.9 22.9 0 0 1-15 9.9M119.8 114.6l-2.1 3.6M192.2 105.2l.3 18.5a13.5 13.5 0 0 0 6.8 11 16.8 16.8 0 0 0 11.6 2.7l-.4-18.6-.2-.6 18.9-5.9 .3 18.5 .2 .6-.3-18.4M194.7 119.7a2.79 2.79 0 0 1 .3 2.5l-.2-.2-.2-.8v-1.3zM196.9 109a1.57 1.57 0 0 1 1.7-.2 1.57 1.57 0 0 1 .9 1.4 1.61 1.61 0 0 1-1.6 1.2 1.61 1.61 0 0 1-1.6-1.2l.2-.6zM197 110.6l.4-.2 .4 .2 .2 .3-.2 .3h-.4l-.4-.3zM203 113.5a1.46 1.46 0 0 1 2.4 .7 1.46 1.46 0 0 1-1.8 1.8 1.36 1.36 0 0 1-1.2-1 1.36 1.36 0 0 1 .6-1.5zM203.2 115.3l.3-.2 .5 .1 .1 .3-.2 .3-.4 .1-.4-.3zM205.9 100.1v4.4M209.1 101.6a4.5 4.5 0 0 0 3 2.9"/>
<path d="M209.5 102v.7M210.9 101.6a5.6 5.6 0 0 0 5.6-.9l.3 .4a6 6 0 0 1-6.1 .9M217.5 100.5v.6M217.6 101.8l-.1 .8M217.9 101.3a4.1 4.1 0 0 1-2.8 3.2M229.2 112.3l.2 .7M230.3 105.2a1.58 1.58 0 0 1 1.9-.6 1.58 1.58 0 0 1 1 1.8 1.54 1.54 0 0 1-2 .8 1.54 1.54 0 0 1-.9-2zM232 106.2h.3l.4 .2-.1 .4-.4 .2-.4-.1-.1-.3zM235.6 114.7a2.96 2.96 0 0 1 0 2.4l-.1-.1-.1-.2v-1.3zM237.1 112.8l.1 1.6-.4 .8zM237.3 100.1l.3 18.5a13.8 13.8 0 0 1-7.9 12.8M237.4 111.9l-.2 2.3v-1.5z"/>
<path d="M196.8 124.5l.6 .1 .6 .3v1.6a2.52 2.52 0 0 1-1.2-2zM198.1 125a2.08 2.08 0 0 1 1.2 1.9l-.2 .1-.4-.1-.6-.3zM201.7 125.4l.4-.1a1.68 1.68 0 0 1 0 2.3 1.86 1.86 0 0 1-.4-2.2zM229.5 130.8l-18.7 5.9"/>
<circle cx="81.7" cy="68.8" r=".76"/>
<circle cx="81.9" cy="69.6" r="2.33"/>
<circle cx="93.7" cy="69.6" r="2.35"/>
<circle cx="93.9" cy="68.8" r=".74"/>
<circle cx="68.9" cy="94" r=".74"/>
<circle cx="74.2" cy="84.1" r=".76"/>
<circle cx="87.8" cy="98.5" r="4.5"/>
<circle cx="87.8" cy="98.5" r="2.25"/>
<circle cx="87.8" cy="98.5" r="6.4"/>
<circle cx="87.8" cy="86.5" r="1.81"/>
<circle cx="87.8" cy="86.5" r="2.64"/>
<circle cx="87.8" cy="98.5" r="1.05"/>
<circle cx="87.8" cy="98.5" r="1.51"/>
<circle cx="101.4" cy="84.1" r=".74"/>
<circle cx="59.1" cy="108.1" r=".74"/>
<circle cx="59.8" cy="107.8" r="2.33"/>
<circle cx="65.1" cy="118.6" r=".72"/>
<circle cx="77.4" cy="104.5" r="1.81"/>
<circle cx="77.4" cy="104.5" r="2.64"/>
<circle cx="82.1" cy="117.4" r=".76"/>
<circle cx="93.5" cy="117.4" r=".75"/>
<circle cx="98.1" cy="104.5" r="1.81"/>
<circle cx="98.1" cy="104.5" r="2.64"/>
<circle cx="110.5" cy="118.5" r=".74"/>
<circle cx="116.6" cy="108.1" r=".75"/>
</g>
<!-- layer: Hidden (ANSI) -->
<circle cx="87.8" cy="106" r=".19" fill="#000"/>
<!-- layer: Visible (ANSI) -->
<g fill="#000">
<circle cx="196" cy="75.4" r=".25"/>
<circle cx="217.5" cy="95.7" r=".25"/>
</g>
<!-- layer: Border (ANSI) -->
<g fill="none" stroke="#000" stroke-width=".7">
<path d="M9.7 9.7h260v196.5h-260zM139.7 3.3v6.4l-2.2-3.9h4.4l-2.2 3.9M3.3 107.9h6.4l-3.9-2.2v4.5l3.9-2.3M269.7 107.9l3.9 2.3v-4.5l-3.9 2.2h6.4M111 155.4h158.7v50.8h-158.7zM142.7 155.4v50.8M165.1 155.4v50.8M111 161.8h54.1M111 168.1h54.1M111 174.5h54.1M165.1 171.2h104.6M111 180.8h54.1"/>
<path d="M111 187.2h54.1M111 193.5h54.1M111 199.9h158.7M165.1 190.5h104.6M175.6 190.5v9.4M189.5 199.9v6.3M199.9 190.5v9.4M225.3 199.9v6.3M260.1 190.5v9.4M139.7 206.2l2.2 3.9h-4.4l2.2-3.9v6.4"/>
</g>
<!-- layer: Center Mark (ANSI) -->
<g fill="none" stroke="#000" stroke-width=".25">
<path d="M87.8 40.9v51.4M203.3 48.2l7.5 18.8M81.3 66.5l1.2 6.2M85 69l-6.2 1.2M90.6 69l6.2 1.2M94.4 66.5l-1.3 6.2M207.1 74.6l-16.4 5.1M211.8 69.8l1.2 3M213 72.8l1.2 2.9M213 72.8l-3 .9M215.3 78.5l6.4 16.2M216 71.8l-3 1"/>
<path d="M236 65.6l-17.1 5.3M39.8 98.5h41.8M63.8 92.8l6.2 1.4M67.6 90.4l-1.4 6.2M70.9 80.6l4.3 4.6M75.4 80.7l-4.7 4.4M84.6 98.5h6.4M87.8 95.3v6.4M94 98.5h48.6M100.3 80.7l4.5 4.4M104.7 80.6l-4.3 4.6M107.9 90.4l1.5 6.2"/>
<path d="M111.8 92.8l-6.2 1.4M207.9 85.2l3.3 8.5M212.3 96.4l2.3 6M216.5 98.4l-6.1 1.9M228 94.9l-8.6 2.6M58.8 104.8l2 6.1M62.8 106.8l-6 2M63.6 115.7l4.2 4.8M68.1 116l-4.8 4.1M78.6 118.2l6.1 1.8M82.5 116l-1.7 6.1M87.8 104.6v51.7"/>
<path d="M93 116l1.9 6.1M97 118.2l-6.1 1.8M107.5 116l4.8 4.1M112 115.7l-4.2 4.8M112.8 106.8l6 2M116.8 104.8l-2 6.1M207.6 101.2l-8.7 2.7M215.8 105.1l3.3 8.4"/>
</g>
<!-- layer: Symbol (ANSI) -->
<g fill="#000" stroke="#000" stroke-width=".25">
<path d="M217.9 56.5l.3 2.6zM217.9 56.5l1 .1-.7 2.5zM81.2 67.1l.9 2.4zM81.2 67.1l1-.2-.1 2.6zM93.5 67l.2 2.6zM93.5 67l1.1 .2-.9 2.4zM102.9 79.8l-.1 2.6zM102.9 79.8l1 .3-1.1 2.3zM198.6 62.5l.7 2.4zM198.6 62.5l1-.1-.3 2.5zM225.3 77l1.1 2.3zM225.3 77l1.1 2.3-.9 .3z"/>
<path d="M66 91.2l.9 2.3zM66 91.2l.9-.2v2.5zM71.9 80.6l1.2 2.3zM71.9 80.6l1-.3 .2 2.6zM109.7 90.8l-.3 2.5zM109.7 90.8l1 .3-1.3 2.2zM58.9 105.5l.9 2.3zM58.9 105.5l1-.2-.1 2.5zM116.4 105.3l-.5 2.5zM116.4 105.3l.9 .4-1.4 2.1zM208 118.4l2.5 .4zM208.3 117.5l2.2 1.3-2.5-.4z"/>
<path d="M229.4 113l-1.6 1.9zM227.2 114.2l2.2-1.2-1.6 1.9zM65.7 118l-.2 2.6zM65.7 118l-.2 2.6-.9-.3zM82 119.1l.2 2.5zM82 119.1l.2 2.5-1-.1zM93.9 119.1l1 2.3zM93.9 119.1l1 2.3-1 .2zM110.2 117.9l1.2 2.2zM110.2 117.9l1.2 2.2-1 .4zM229.7 131.4l.2 2.6zM229.7 131.4l.2 2.6-1-.1z"/>
</g>
<g fill="none" stroke="#000" stroke-width=".25">
<path d="M71.5 26h2.5l8.1 43.4M102.4 24.6h-2.5l-6 43.4M193.6 29.9h2.6l3.1 35M222.7 26.5h-2.5l-2 32.6M60.8 46.2h2.4l9.8 36.5M114.6 47.8h-2.5l-9.3 34.6M217.9 56.5l1 .1-.7 2.5zM58.8 65.7h2.5l5.6 27.5M81.3 67.1h-.1l.2 .7M81.5 67l.7-.1-.1 2.5-.2-.6M94.1 67.1l-.6-.1 .2 2.2M94.3 67.1l.3 .1-.6 1.6"/>
<path d="M102.9 79.8l1 .3-1.1 2.3zM120.5 67.3h-2.6l-8.5 25.9 .3-2.4 1 .3-1.2 2.1M198.6 62.5l1-.1-.3 2.5zM225.3 77l1.1 2.3-.9 .3zM225.3 77l4 14.9h2.5M54 87.4h2.6l1.7 11M58.4 98.6l1.3 8.7M66.9 93v-2l-.9 .2 .9 2.1M73 82.7l-1.1-2.1 1-.3 .2 2.4M119.7 98.6l-3.6 8.5M126.7 87.9h-2.6l-4.3 10.5M59.1 105.4l.8-.1-.1 2.3"/>
<path d="M65.7 118.2l-3.5 13.1h-2.5M65.7 118.2l-.2 2.4-.9-.3 1-2M82 119.3l.2 2.3-1-.1 .7-2.2-2.5 27h-5.5M93.9 119.4v2.2l.7-.1M110.2 118.2v-.3l.3 .6M110.2 118.5l.2 2 1-.4-.7-1.2M110.2 117.9l.2 .4M110.4 118.7l3.2 11.8h2.5M116.5 105.3h-.1l-.3 1.3M116.7 105.4l.6 .3-1.3 1.9M189.5 112h2.5l18.5 6.8M208.3 117.5l2.2 1.3-2.5-.4z"/>
<path d="M227.2 114.2l2.2-1.2-1.6 1.9zM229.4 113l-27.9 24.1h-2.4M94.1 120.1l5 25.7h2.5M94.3 120l.6 1.4-.2 .1M229.7 131.4l.2 2.6-1-.1zM229.7 131.4l-2 14.4h-2.5"/>
</g>
<g font-size="4.8">
<text x="29.8" y="32.6">-2.000, 9.798, -31.784</text>
<text x="104.8" y="31.2">2.000, 9.798, -31.784</text>
<text x="151.8" y="35.9">(-5.000, -6.444, -3.000)</text>
<text x="223.5" y="32.5">(5.000, 6.444, -3.000)</text>
<text x="20.3" y="52.1">(-4.810, 5.086, -5.500)</text>
<text x="115.4" y="53.8">(4.810, 5.086, -5.500)</text>
<text x="18.4" y="71.6">(-6.810, 1.622, -5.500)</text>
<text x="121.2" y="73.2">(6.810, 1.622, -5.500)</text>
<text x="11.1" y="93.9">-9.485, -3.167, -31.784</text>
<text x="129.1" y="94.4">9.485, -3.167, -31.784)</text>
<text x="232.6" y="97.9">(5.000, -4.340, -3.000</text>
<text x="270.9" y="97.9">)</text>
<text x="145.5" y="118.4">(-5.000, -9.873, -31.784)</text>
<text x="15.6" y="137.6">(-7.485, -6.631, -31.784)</text>
<text x="116.9" y="136.8">(7.485, -6.631, -31.784)</text>
<text x="156.4" y="143.4">(5.000, -9.873, -31.784)</text>
<text x="32.1" y="152.2">(-2.000, -6.708, -5.500)</text>
<text x="102.4" y="151.7">(2.000, -6.708, -5.500)</text>
<text x="182.5" y="152.1">(5.000, -9.873, -51.784)</text>
</g>
<g font-size="4.2">
<text x="68.7" y="8.6">2</text>
<text x="208.4" y="8.6">1</text>
<text x="48.7" y="27.6">PIvot Base1</text>
<text x="103.3" y="26.2">Pivot Base0</text>
<text x="223.5" y="27.7">Fiducial Top0</text>
<text x="28.3" y="32.6">(</text>
<text x="69.1" y="32.6">)</text>
<text x="103.3" y="31.2">(</text>
<text x="142.7" y="31.2">)</text>
<text x="168.3" y="31.1">Fiducial Top1</text>
<text x="86.6" y="39.6">Y</text>
<text x="40.3" y="47.3">Pivot Top1</text>
<text x="208.5" y="47.8">Y</text>
<text x="115.4" y="49">Pivot Top0</text>
<text x="5.9" y="55.5">B</text>
<text x="271.1" y="55.5">B</text>
<text x="38.4" y="66.8">Pivot Top2</text>
<text x="121.2" y="68.5">Pivotr Top5</text>
<text x="242.9" y="66.2">X</text>
<text x="31.9" y="88.9">Pivot Base2</text>
<text x="127.4" y="89.4">Pivot Base5</text>
<text x="9.5" y="93.9">(</text>
<text x="51.6" y="93.9">)</text>
<text x="127.4" y="94.4">(</text>
<text x="232.6" y="93.1">Fiducial Top3</text>
<text x="143.4" y="99.5">X</text>
<text x="162.5" y="113.5">Fiducial Base1</text>
<text x="37.5" y="132.8">Pivot Base3</text>
<text x="116.9" y="132">Pivot Base4</text>
<text x="172.1" y="138.7">Fiducial Base0</text>
<text x="53.4" y="147.4">Pivot Top3</text>
<text x="102.4" y="146.9">Pivot Top4</text>
<text x="198.2" y="147.4">Fiducial Base2</text>
<text x="5.8" y="163.4">A</text>
<text x="271" y="163.4">A</text>
<text x="169.1" y="198">A</text>
<text x="200.4" y="198.8">ASM_Micron_Kinematic Pt</text>
<text x="235.3" y="205.7">1</text>
<text x="245" y="205.7">1</text>
<text x="68.7" y="210.3">2</text>
<text x="208.4" y="210.3">1</text>
</g>
<g font-size="3.6">
<text x="91.1" y="3.6">PRODUCED BY AN AUTODESK EDUCATIONAL PRODUCT</text>
<text x="275.8" y="59.3" transform="rotate(90 275.8 59.3)">PRODUCED BY AN AUTODESK EDUCATIONAL PRODUCT</text>
<text x="3.6" y="156.6" transform="rotate(-90 3.6 156.6)">PRODUCED BY AN AUTODESK EDUCATIONAL PRODUCT</text>
<text x="91.1" y="215.9">PRODUCED BY AN AUTODESK EDUCATIONAL PRODUCT</text>
</g>
<g font-size="3.5">
<text x="111.5" y="160.6">sungwook</text>
<text x="143.3" y="160.7">12/1/2011</text>
</g>
<g font-size="2.8">
<text x="111.5" y="158">DRAWN</text>
<text x="111.5" y="164.4">CHECKED</text>
<text x="111.5" y="170.8">QA</text>
<text x="165.6" y="173.7">TITLE</text>
<text x="111.5" y="177.1">MFG</text>
<text x="111.5" y="183.5">APPROVED</text>
<text x="167.5" y="193.1">SIZE</text>
<text x="200.4" y="193.1">DWG NO</text>
<text x="262.4" y="193">REV</text>
<text x="165.6" y="202.5">SCALE</text>
<text x="225.8" y="205.7">SHEET</text>
<text x="240.2" y="205.7">OF</text>
</g>
</svg>
